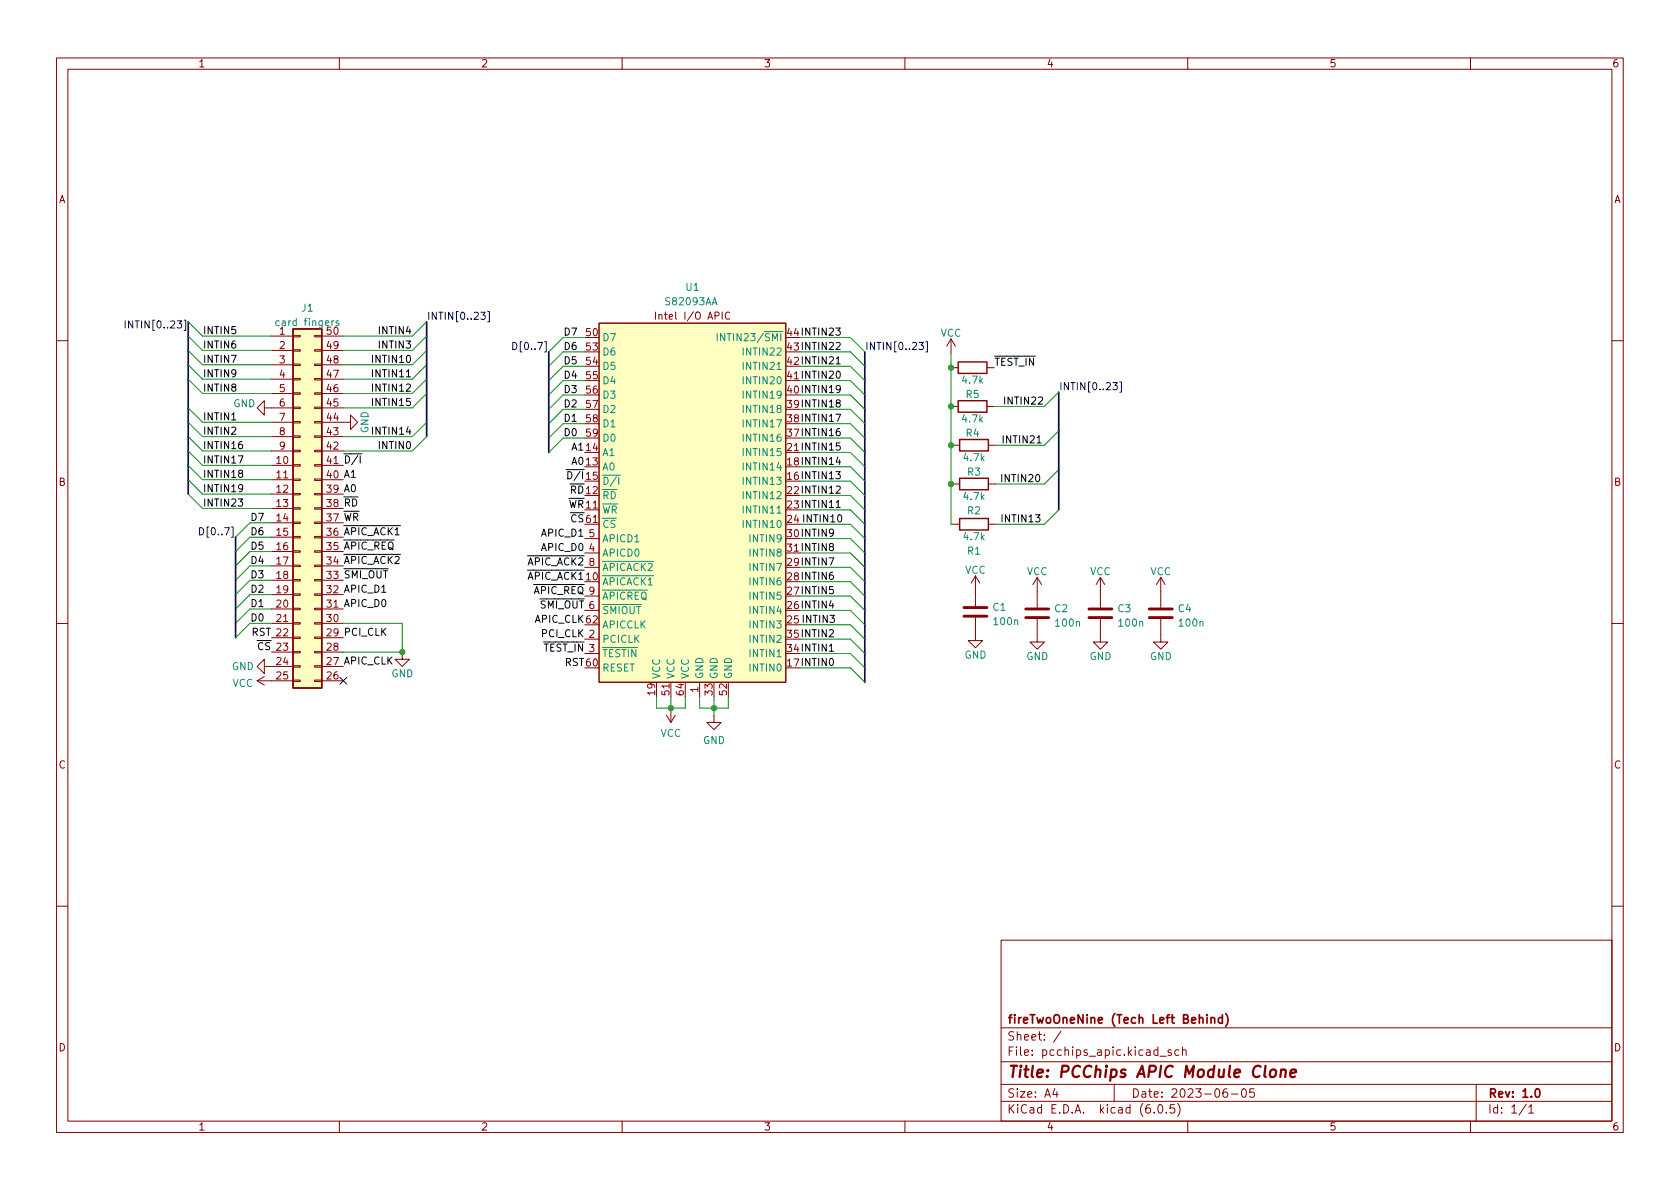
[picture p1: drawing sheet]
<svg xmlns="http://www.w3.org/2000/svg" width="297mm" height="210mm" viewBox="0 0 297 210" stroke-linecap="round" stroke-linejoin="round" font-family="sans-serif">
<g fill="none" stroke="#840000" stroke-width=".18">
<path d="M10 10.2h277v190.1h-277zM12 12.2h273v186.1h-273zM60 10.2v2M110 10.2v2M160 10.2v2M210 10.2v2M260 10.2v2M48 59.4h3.8M51.8 59.3h1.3v.3h-1.3zM55.6 59.3h1.3v.3h-1.3zM56.9 59.4h3.8M86.9 54.6h.1"/>
<path d="M105.9 57.1h33v63.5h-33zM107.2 58.4h.1M115.9 55.2v1.2M129 55.3a.6 .6 0 0 0-.8 .4 .6 .6 0 0 0 .6 .7l.2-.1M168.1 59.9l-.7 1.3M168.1 59.9v2.6M168.1 59.9l.8 1.3M10 60.2h2M46.7 72.1v-1.2l-1.2 1.2 1.2 1.3v-1.3h5.1M48 62h3.8M48 64.5h3.8M48 67.1h3.8"/>
<path d="M48 79.8h3.8M48 77.2h3.8M48 74.7h3.8M48 69.6h3.8M51.8 79.6h1.3v.3h-1.3zM51.8 77.1h1.3v.2h-1.3zM51.8 74.5h1.3v.3h-1.3zM51.8 72h1.3v.3h-1.3zM51.8 69.5h1.3v.2h-1.3zM51.8 66.9h1.3v.3h-1.3zM51.8 64.4h1.3v.2h-1.3zM51.8 61.8h1.3v.3h-1.3z"/>
<path d="M55.6 79.6h1.3v.3h-1.3zM55.6 77.1h1.3v.2h-1.3zM55.6 74.5h1.3v.3h-1.3zM55.6 72h1.3v.3h-1.3zM55.6 69.5h1.3v.2h-1.3zM55.6 66.9h1.3v.3h-1.3zM55.6 64.4h1.3v.2h-1.3zM55.6 61.8h1.3v.3h-1.3zM56.9 74.7h5.1v-1.3l1.2 1.3-1.2 1.2v-1.2M56.9 62h3.8M56.9 64.5h3.8M56.9 67.1h3.8"/>
<path d="M56.9 79.8h3.8M56.9 77.2h3.8M56.9 72.1h3.8M56.9 69.6h3.8M168.1 71.9h1.3M168.1 65h1.3M168.4 78.7h1.3M174.5 71.9h1.3M174.5 65h1.3M174.8 78.7h1.2M285 60.2h2M48 82.3h3.8"/>
<path d="M48 84.8h3.8M48 87.4h3.8M48 89.9h3.8M48 92.5h3.8M48 95h3.8M48 97.5h3.8M51.8 99.9h1.3v.3h-1.3zM51.8 97.4h1.3v.3h-1.3zM51.8 94.9h1.3v.2h-1.3zM51.8 92.3h1.3v.3h-1.3zM51.8 89.8h1.3v.2h-1.3zM51.8 87.2h1.3v.3h-1.3z"/>
<path d="M51.8 84.7h1.3v.3h-1.3zM51.8 82.2h1.3v.2h-1.3zM55.6 99.9h1.3v.3h-1.3zM55.6 97.4h1.3v.3h-1.3zM55.6 94.9h1.3v.2h-1.3zM55.6 92.3h1.3v.3h-1.3zM55.6 89.8h1.3v.2h-1.3zM55.6 87.2h1.3v.3h-1.3zM55.6 84.7h1.3v.3h-1.3zM55.6 82.2h1.3v.2h-1.3zM56.9 82.3h3.8M56.9 84.8h3.8"/>
<path d="M56.9 87.4h3.8M56.9 89.9h3.8M56.9 92.5h3.8M56.9 95h3.8M56.9 97.5h3.8M103.4 90.2h2.5M103.4 97.8h2.5M103.4 95.2h2.5M103.4 92.7h2.5M168.4 92.7h1.3M168.4 85.6h1.3M174.8 92.7h1.2"/>
<path d="M174.8 85.6h1.2M10 110.2h2M46.7 117.9v-1.3l-1.2 1.3 1.2 1.2v-1.2h5.1M46.7 119.6l-1.2 .8M48 110.2h3.8M48 100.1h3.8M48 102.6h3.8M48 105.2h3.8M48 107.7h3.8M48 112.8h3.8M48 115.3h3.8M51.8 117.7h1.3v.3h-1.3z"/>
<path d="M51.8 115.2h1.3v.2h-1.3zM51.8 112.6h1.3v.3h-1.3zM51.8 110.1h1.3v.3h-1.3zM51.8 107.6h1.3v.2h-1.3zM51.8 105h1.3v.3h-1.3zM51.8 102.5h1.3v.2h-1.3zM55.6 117.7h1.3v.3h-1.3zM55.6 115.2h1.3v.2h-1.3zM55.6 112.6h1.3v.3h-1.3zM55.6 110.1h1.3v.3h-1.3zM55.6 107.6h1.3v.2h-1.3zM55.6 105h1.3v.3h-1.3z"/>
<path d="M55.6 102.5h1.3v.2h-1.3zM56.9 110.2h3.8M56.9 100.1h3.8M56.9 102.6h3.8M56.9 105.2h3.8M56.9 107.7h3.8M56.9 112.8h3.8M56.9 115.3h3.8M56.9 117.9h3.8M71.1 115.3v1.3h1.3l-1.3 1.3-1.3-1.3h1.3M103.4 113h2.5M103.4 115.6h2.5"/>
<path d="M103.4 107.9h2.5M103.4 100.3h2.5M103.4 105.4h2.5M130 106.7h.1M172.5 109.2v4.1h1.2l-1.2 1.2-1.3-1.2h1.3M172.5 101.8v5.4M172.5 101.8l-.8 1.3M172.5 101.8l.7 1.3M183.4 109.5v4h1.3l-1.3 1.3-1.3-1.3h1.3M183.4 102.1v5.3M183.4 102.1l-.8 1.3M183.4 102.1l.7 1.3"/>
<path d="M194.6 109.5v4h1.2l-1.2 1.3-1.3-1.3h1.3M194.6 102.1l-.8 1.3M194.6 102.1v5.3M194.6 102.1l.7 1.3M205.2 109.5v4h1.3l-1.3 1.3-1.2-1.3h1.2M205.2 102.1l-.7 1.3M205.2 102.1v5.3M205.2 102.1l.8 1.3M285 110.2h2M45.5 120.4h6.3M45.5 120.4l1.2 .8M51.8 120.3h1.3v.2h-1.3z"/>
<path d="M55.6 120.3h1.3v.2h-1.3zM56.9 120.4h3.8M117.9 126.5l.7 1.3M118.6 120.6v2.6M118.6 125.2v2.6M119.4 126.5l-.8 1.3M123.7 120.6v2.6M126.2 126.5v1.3h1.3l-1.3 1.2-1.2-1.2h1.2M10 160.2h2M177 166.3h108v32h-108zM285 160.2h2M60 198.3v2"/>
<path d="M110 198.3v2M160 198.3v2M177 194.8h108M177 191.8h108M177 187.8h108M177 181.8h108M186.5 192.5l-.4 1h1M186.9 193v1M187.6 182.4l-1.3 1.9M197 191.8v3M204.1 196.7v.1M204.9 195.4l.2-.1a.81 .81 0 0 1 .6 .7 .81 .81 0 0 1-.3 .8h-.2a.81 .81 0 0 1-.6-.6 .81 .81 0 0 1 .3-.8z"/>
<path d="M205.1 186.8h1.1M206.2 196.7v.1M207.1 185.7l-.4-.1-.2 .2 .1 .3 .5 .1v.4h-.6M207.6 195.3h-.7v.7l.2-.1 .5 .1 .1 .2-.1 .5-.2 .1-.5-.1M208.2 195.1a1.72 1.72 0 0 1 0 2.3M208.4 185.7l-.4-.1-.3 .3v.4l.2 .3h.5M209.1 185.8l.2-.2 .3 .1 .1 .9M209.1 185.1v1.5M210 198.3v2M216.9 192.5a.59 .59 0 0 0-.7 .7v.5l.2 .3h.4l.2-.1 .1-.5-.2-.2-.4-.1-.3 .3M217.7 193.5h1.2M219.7 192.6l.2-.1a.81 .81 0 0 1 .5 .7 .81 .81 0 0 1-.3 .8h-.1a.81 .81 0 0 1-.6-.6 .81 .81 0 0 1 .3-.8z"/>
<path d="M221.7 192.5h-.7l-.1 .7 .2-.1 .5 .1 .2 .2-.1 .5-.2 .1-.6-.1M260 198.3v2M261 191.8v6.5M269.9 195.3l-1.3 1.9M270.3 195.8l.4-.5v1.5M270.3 196.8h.9"/>
</g>
<path d="M214.1 179.9v1M216.1 179.4v1.5M216.7 179.2a1.72 1.72 0 0 1 0 2.3M214.1 180.1l.2-.2 .4 .1 .1 .9M216.1 180l-.4-.1-.3 .3v.4l.2 .3h.5M271.6 192.6l.2-.1a.82 .82 0 0 1 .6 .7 .82 .82 0 0 1-.3 .8h-.2a.81 .81 0 0 1-.6-.6 .81 .81 0 0 1 .3-.8z" fill="none" stroke="#840000" stroke-width=".3"/>
<path d="M224.7 189.3a.52 .52 0 0 1 .5-.2 .52 .52 0 0 1 .4 .4v.6a.55 .55 0 0 1-.6 .4 .55 .55 0 0 1-.5-.4zM226.5 189.3a.49 .49 0 0 1 .9 .1l-.2 1.1M226.5 189.1l-.1 1.4M228.2 189.8l.9-.2v-.4l-.6-.1-.3 .3v1l.2 .1 .6-.1" fill="none" stroke="#840000" stroke-width=".4"/>
<g fill="#ffffc2" stroke="#ffffc2" stroke-width=".18">
<path d="M105.9 57.1h33v63.5h-33z"/>
<path d="M51.8 58.2h5.1v63.5h-5.1z"/>
</g>
<path d="M51.8 58.2h5.1v63.5h-5.1zM169.4 70.9h5.1v2h-5.1zM169.4 64h5.1v2h-5.1zM169.7 77.7h5.1v2.1h-5.1zM169.7 84.6h5.1v2h-5.1zM169.7 91.7h5.1v2h-5.1z" fill="none" stroke="#840000" stroke-width=".25"/>
<path d="M59.9 56.8l-.3-.1-.2 .2 .1 .2 .4 .1v.3h-.5" fill="none" stroke="#008484" stroke-width=".18"/>
<path d="M170.4 109h4.1M170.4 107.4h4.1M181.4 109.2h4M181.4 107.7h4M192.5 109.2h4.1M192.5 107.7h4.1M203.2 109.2h4.1M203.2 107.7h4.1" fill="none" stroke="#840000" stroke-width=".51"/>
<path d="M41 74.3h.7M147.8 73.2h.8l-.5 1.3M147.8 64.4h.8M42.1 80.6h.9l-.6 1.3M147.8 89.8h.8M148.1 80.8l-.3 .9h.8M146.6 115.2h.8" fill="none" stroke="#000" stroke-width=".18"/>
<path d="M22.1 56.7v1.3M23.5 56.7v1.3l-.8-1.3v1.3M85 55.2h.8l-.4 .5 .3 .1v.6l-.1 .1-.6-.1M86.2 55.1h.3v1.8h-.3M90.7 60.5a.64 .64 0 0 1 .7 .7 .64 .64 0 0 1-.7 .6zM162.5 60.5h.8l-.5 .5 .4 .1v.6l-.2 .1-.5-.1M163.7 60.4h.3v1.8h-.3M196.8 67.7h.8l-.5 .4 .4 .2v.5l-.2 .1-.5-.1M198 67.5h.3v1.8h-.3M35.3 93.3a.64 .64 0 0 1 .7 .6 .64 .64 0 0 1-.7 .7zM60.1 119.8l1.2 1.2M61.3 119.8l-1.2 1.2" fill="none" stroke="#000084" stroke-width=".18"/>
<path d="M33.3 56.9v30.5M75.4 56.9v20.3M97 62.2v17.8M152.9 62.2v58.4M187.2 69.3v20.9M41.7 95v17.8" fill="none" stroke="#000084" stroke-width=".3"/>
<g fill="none" stroke="#008400" stroke-width=".18">
<path d="M33.3 56.9l2.5 2.5h12.2M33.3 59.4l2.5 2.6h12.2M75.4 56.9l-2.5 2.5h-12.2M75.4 59.4l-2.5 2.6h-12.2M103.4 59.7h-3.8l-2.6 2.5M141.5 59.7h8.9l2.5 2.5M33.3 72.1l2.5 2.6h12.2M33.3 77.2l2.5 2.6h12.2M33.3 79.8l2.5 2.5h12.2M33.3 62l2.5 2.5h12.2M33.3 74.7l2.5 2.5h12.2M33.3 67.1l2.5 2.5h12.2"/>
<path d="M33.3 64.5l2.5 2.6h12.2M75.4 77.2l-2.5 2.6h-12.2M75.4 62l-2.5 2.5h-12.2M75.4 74.7l-2.5 2.5h-12.2M75.4 67.1l-2.5 2.5h-12.2M75.4 64.5l-2.5 2.6h-12.2M75.4 69.6l-2.5 2.5h-12.2M103.4 64.8h-3.8l-2.6 2.5M103.4 62.2h-3.8l-2.6 2.6M103.4 67.3h-3.8l-2.6 2.5M103.4 69.8h-3.8l-2.6 2.6M103.4 74.9h-3.8l-2.6 2.6"/>
<path d="M103.4 72.4h-3.8l-2.6 2.5M103.4 77.5h-3.8l-2.6 2.5M141.5 64.8h8.9l2.5 2.5M141.5 62.2h8.9l2.5 2.6M141.5 67.3h8.9l2.5 2.5M141.5 69.8h8.9l2.5 2.6M141.5 74.9h8.9l2.5 2.6M141.5 72.4h8.9l2.5 2.5M141.5 77.5h8.9l2.5 2.5M168.1 62.5v30.2h.3M168.1 78.7h.3M187.2 69.3l-2.5 2.6h-8.9"/>
<path d="M187.2 76.2l-2.5 2.5h-8.7M33.3 82.3l2.5 2.5h12.2M33.3 87.4l2.5 2.5h12.2M33.3 84.8l2.5 2.6h12.2M48 97.5h-3.8l-2.5 2.6M48 95h-3.8l-2.5 2.5M48 92.5h-3.8l-2.5 2.5M141.5 95.2h8.9l2.5 2.6M141.5 97.8h8.9l2.5 2.5M141.5 82.5h8.9l2.5 2.6M141.5 85.1h8.9l2.5 2.5M141.5 90.2h8.9l2.5 2.5"/>
<path d="M141.5 87.6h8.9l2.5 2.6M141.5 80h8.9l2.5 2.5M141.5 92.7h8.9l2.5 2.5M168.1 85.6h.3M187.2 90.2l-2.5 2.5h-8.7M187.2 83.1l-2.5 2.5h-8.7M48 100.1h-3.8l-2.5 2.5M48 105.2h-3.8l-2.5 2.5M48 107.7h-3.8l-2.5 2.5M48 110.2h-3.8l-2.5 2.6M48 102.6h-3.8l-2.5 2.6M60.7 110.2h10.4v5.1h-10.4"/>
<path d="M141.5 102.9h8.9l2.5 2.5M141.5 110.5h8.9l2.5 2.5M141.5 105.4h8.9l2.5 2.5M141.5 107.9h8.9l2.5 2.6M141.5 113h8.9l2.5 2.6M141.5 115.6h8.9l2.5 2.5M141.5 118.1h8.9l2.5 2.5M141.5 100.3h8.9l2.5 2.6M116.1 123.2v2h5.1v-2M118.6 123.2v2M123.7 123.2v2h5.1v-2M126.2 123.2v3.3"/>
</g>
<g fill="#008400" stroke="#008400" stroke-width=".18">
<circle cx="71.1" cy="115.3" r=".46"/>
<circle cx="118.6" cy="125.2" r=".46"/>
<circle cx="126.2" cy="125.2" r=".46"/>
<circle cx="168.1" cy="85.6" r=".46"/>
<circle cx="168.1" cy="78.7" r=".46"/>
<circle cx="168.1" cy="65" r=".46"/>
<circle cx="168.1" cy="71.9" r=".46"/>
</g>
<text font-size="2.8" fill="#840000" x="178" y="190.6">Title: PCChips APIC Module Clone</text>
<g font-size="2.1" fill="#840000">
<text x="178" y="184">Sheet: /</text>
<text x="178" y="181">fireTwoOneNine (Tech Left Behind)</text>
<text x="178" y="186.7">File: pcchips_apic.kicad_sch</text>
<text x="178" y="196.9">KiCad E.D.A. kicad (6.0.5)</text>
<text x="178" y="194.1">Size: A4</text>
<text x="200" y="194.1">Date: 2023-06-05</text>
<text x="263" y="194.1">Rev: 1.0</text>
<text x="263" y="196.9">Id: 1/1</text>
</g>
<g font-size="1.8" fill="#840000">
<text x="35" y="11.9">1</text>
<text x="85" y="11.9">2</text>
<text x="135" y="11.9">3</text>
<text x="185" y="11.9">4</text>
<text x="235" y="11.9">5</text>
<text x="285" y="11.9">6</text>
<text x="10.3" y="35.9">A</text>
<text x="285.3" y="35.9">A</text>
<text x="49.4" y="59.2">1</text>
<text x="57.8" y="59.2">50</text>
<text x="103.7" y="59.4">50</text>
<text x="116.8" y="56.5">Intel I/O APIC</text>
<text x="49.4" y="61.7">2</text>
<text x="49.4" y="64.3">3</text>
<text x="57.8" y="64.3">48</text>
<text x="57.8" y="61.7">49</text>
<text x="103.7" y="62">53</text>
<text x="103.7" y="64.5">54</text>
<text x="49.4" y="66.8">4</text>
<text x="49.4" y="69.3">5</text>
<text x="49.4" y="71.9">6</text>
<text x="57.8" y="71.9">45</text>
<text x="57.8" y="69.3">46</text>
<text x="57.8" y="66.8">47</text>
<text x="103.7" y="67.1">55</text>
<text x="103.7" y="69.6">56</text>
<text x="49.4" y="74.4">7</text>
<text x="49.4" y="77">8</text>
<text x="57.8" y="77">43</text>
<text x="57.8" y="74.4">44</text>
<text x="103.7" y="72.1">57</text>
<text x="103.7" y="74.7">58</text>
<text x="103.7" y="77.2">59</text>
<text x="48.9" y="82">10</text>
<text x="49.4" y="79.5">9</text>
<text x="57.8" y="79.5">42</text>
<text x="103.7" y="82.3">13</text>
<text x="103.7" y="79.8">14</text>
<text x="10.3" y="85.9">B</text>
<text x="48.9" y="84.6">11</text>
<text x="48.9" y="87.1">12</text>
<text x="48.9" y="89.7">13</text>
<text x="285.3" y="85.9">B</text>
<text x="48.9" y="92.2">14</text>
<text x="48.9" y="94.7">15</text>
<text x="104.2" y="95">5</text>
<text x="48.9" y="97.3">16</text>
<text x="48.9" y="99.8">17</text>
<text x="104.2" y="97.5">4</text>
<text x="48.9" y="102.4">18</text>
<text x="48.9" y="104.9">19</text>
<text x="48.9" y="107.4">20</text>
<text x="48.9" y="110">21</text>
<text x="57.8" y="110">30</text>
<text x="48.9" y="117.6">24</text>
<text x="57.8" y="115.1">28</text>
<text x="48.9" y="120.1">25</text>
<text x="57.8" y="120.1">26</text>
<text x="115.8" y="122.9" transform="rotate(-90 115.8 122.9)">19</text>
<text x="118.4" y="122.9" transform="rotate(-90 118.4 122.9)">51</text>
<text x="120.9" y="122.9" transform="rotate(-90 120.9 122.9)">64</text>
<text x="123.4" y="122.4" transform="rotate(-90 123.4 122.4)">1</text>
<text x="126" y="122.9" transform="rotate(-90 126 122.9)">33</text>
<text x="128.5" y="122.9" transform="rotate(-90 128.5 122.9)">52</text>
<text x="10.3" y="135.9">C</text>
<text x="285.3" y="135.9">C</text>
<text x="10.3" y="185.9">D</text>
<text x="285.3" y="185.9">D</text>
<text x="35" y="199.9">1</text>
<text x="85" y="199.9">2</text>
<text x="135" y="199.9">3</text>
<text x="185" y="199.9">4</text>
<text x="235" y="199.9">5</text>
<text x="285" y="199.9">6</text>
</g>
<g font-size="1.8" fill="#008484">
<text x="117.8" y="54">S82093AA</text>
<text x="121.3" y="51.4">U1</text>
<text x="49.3" y="57.6">card fingers</text>
<text x="53.4" y="55.1">J1</text>
<text x="166.3" y="59.5">VCC</text>
<text x="106.4" y="60.3">D7</text>
<text x="106.4" y="62.9">D6</text>
<text x="106.4" y="65.4">D5</text>
<text x="126.8" y="60.3">INTIN23/~{SMI}</text>
<text x="131.8" y="65.4">INTIN21</text>
<text x="131.8" y="62.9">INTIN22</text>
<text x="106.4" y="67.9">D4</text>
<text x="106.4" y="70.5">D3</text>
<text x="131.8" y="70.5">INTIN19</text>
<text x="131.8" y="67.9">INTIN20</text>
<text x="170.2" y="67.8">4.7k</text>
<text x="170.8" y="70.4">R5</text>
<text x="41.2" y="72">GND</text>
<text x="65.2" y="76.6" transform="rotate(-90 65.2 76.6)">GND</text>
<text x="106.4" y="73">D2</text>
<text x="106.4" y="75.6">D1</text>
<text x="131.8" y="75.6">INTIN17</text>
<text x="131.8" y="73">INTIN18</text>
<text x="170.2" y="74.7">4.7k</text>
<text x="170.8" y="77.2">R4</text>
<text x="106.4" y="83.2">A0</text>
<text x="106.4" y="80.6">A1</text>
<text x="106.4" y="78.1">D0</text>
<text x="131.8" y="83.2">INTIN14</text>
<text x="131.8" y="80.6">INTIN15</text>
<text x="131.8" y="78.1">INTIN16</text>
<text x="170.5" y="81.5">4.7k</text>
<text x="106.4" y="88.3">~{RD}</text>
<text x="106.4" y="85.7">~{D/I}</text>
<text x="131.8" y="85.7">INTIN13</text>
<text x="131.8" y="88.3">INTIN12</text>
<text x="170.5" y="88.4">4.7k</text>
<text x="171.1" y="84.1">R3</text>
<text x="106.4" y="90.8">~{WR}</text>
<text x="106.4" y="95.9">APICD1</text>
<text x="106.4" y="93.3">~{CS}</text>
<text x="131.8" y="90.8">INTIN11</text>
<text x="131.8" y="93.3">INTIN10</text>
<text x="132.8" y="95.9">INTIN9</text>
<text x="170.5" y="95.5">4.7k</text>
<text x="171.1" y="90.9">R2</text>
<text x="106.4" y="98.4">APICD0</text>
<text x="106.4" y="101">~{APICACK2}</text>
<text x="132.8" y="101">INTIN7</text>
<text x="132.8" y="98.4">INTIN8</text>
<text x="170.6" y="101.4">VCC</text>
<text x="171.1" y="98.1">R1</text>
<text x="181.5" y="101.7">VCC</text>
<text x="192.7" y="101.7">VCC</text>
<text x="203.4" y="101.7">VCC</text>
<text x="106.4" y="103.5">~{APICACK1}</text>
<text x="106.4" y="106">~{APICREQ}</text>
<text x="132.8" y="106">INTIN5</text>
<text x="132.8" y="103.5">INTIN6</text>
<text x="175.6" y="108">C1</text>
<text x="106.4" y="113.7">PCICLK</text>
<text x="106.4" y="108.6">~{SMIOUT}</text>
<text x="106.4" y="111.1">APICCLK</text>
<text x="132.8" y="111.1">INTIN3</text>
<text x="132.8" y="108.6">INTIN4</text>
<text x="132.8" y="113.7">INTIN2</text>
<text x="175.8" y="110.5">100n</text>
<text x="186.5" y="108.3">C2</text>
<text x="186.8" y="110.8">100n</text>
<text x="197.7" y="108.3">C3</text>
<text x="197.9" y="110.8">100n</text>
<text x="208.3" y="108.3">C4</text>
<text x="208.6" y="110.8">100n</text>
<text x="41" y="118.5">GND</text>
<text x="69.2" y="119.8">GND</text>
<text x="106.4" y="116.2">~{TESTIN}</text>
<text x="106.4" y="118.7">RESET</text>
<text x="132.8" y="118.7">INTIN0</text>
<text x="132.8" y="116.2">INTIN1</text>
<text x="170.5" y="116.5">GND</text>
<text x="181.4" y="116.7">GND</text>
<text x="192.6" y="116.7">GND</text>
<text x="203.3" y="116.7">GND</text>
<text x="41.1" y="121.5">VCC</text>
<text x="116.7" y="120.1" transform="rotate(-90 116.7 120.1)">VCC</text>
<text x="119.3" y="120.1" transform="rotate(-90 119.3 120.1)">VCC</text>
<text x="121.8" y="120.1" transform="rotate(-90 121.8 120.1)">VCC</text>
<text x="124.3" y="120.1" transform="rotate(-90 124.3 120.1)">GND</text>
<text x="126.9" y="120.1" transform="rotate(-90 126.9 120.1)">GND</text>
<text x="129.4" y="120.1" transform="rotate(-90 129.4 120.1)">GND</text>
<text x="116.8" y="130.3">VCC</text>
<text x="124.3" y="131.6">GND</text>
</g>
<g font-size="1.8" fill="#000084">
<text x="23.5" y="58.1">INTIN[0..23]</text>
<text x="75.4" y="56.5">INTIN[0..23]</text>
<text x="91.6" y="61.9">D[0..7]</text>
<text x="152.9" y="61.9">INTIN[0..23]</text>
<text x="187.2" y="69">INTIN[0..23]</text>
<text x="36.3" y="94.6">D[0..7]</text>
</g>
<g font-size="1.8">
<text x="35.8" y="59.1">INTIN5</text>
<text x="67.3" y="59.1">INTIN4</text>
<text x="99.6" y="59.3">D7</text>
<text x="139.2" y="59.4">44INTIN23</text>
<text x="35.8" y="61.6">INTIN6</text>
<text x="35.8" y="64.2">INTIN7</text>
<text x="66.3" y="64.2">INTIN10</text>
<text x="67.3" y="61.6">INTIN3</text>
<text x="99.6" y="61.9">D6</text>
<text x="99.6" y="64.4">D5</text>
<text x="139.2" y="64.5">42INTIN21</text>
<text x="139.2" y="62">43INTIN22</text>
<text x="175.8" y="64.7">~{TEST_IN}</text>
<text x="35.8" y="66.7">INTIN9</text>
<text x="35.8" y="69.2">INTIN8</text>
<text x="66.3" y="66.7">INTIN11</text>
<text x="66.3" y="69.2">INTIN12</text>
<text x="66.3" y="71.8">INTIN15</text>
<text x="99.6" y="67">D4</text>
<text x="99.6" y="69.5">D3</text>
<text x="139.2" y="69.6">40INTIN19</text>
<text x="139.2" y="67.1">41INTIN20</text>
<text x="178.1" y="71.5">INTIN22</text>
<text x="35.8" y="76.9">INTIN2</text>
<text x="35.8" y="74.3">INTIN1</text>
<text x="66.3" y="76.9">INTIN14</text>
<text x="99.6" y="72">D2</text>
<text x="99.6" y="74.6">D1</text>
<text x="99.6" y="77.1">D0</text>
<text x="139.2" y="77.2">37INTIN16</text>
<text x="139.2" y="74.7">38INTIN17</text>
<text x="139.2" y="72.1">39INTIN18</text>
<text x="35.8" y="81.9">INTIN17</text>
<text x="35.8" y="79.4">INTIN16</text>
<text x="57.8" y="82">41 ~{D/I}</text>
<text x="67.3" y="79.4">INTIN0</text>
<text x="101.1" y="82.2">A0</text>
<text x="101.1" y="79.7">A1</text>
<text x="139.2" y="82.3">18INTIN14</text>
<text x="139.2" y="79.8">21INTIN15</text>
<text x="177.8" y="78.4">INTIN21</text>
<text x="35.8" y="87">INTIN19</text>
<text x="35.8" y="84.5">INTIN18</text>
<text x="35.8" y="89.6">INTIN23</text>
<text x="57.8" y="89.7">38 ~{RD}</text>
<text x="57.8" y="87.1">39 A0</text>
<text x="57.8" y="84.6">40 A1</text>
<text x="99.1" y="89.8">~{WR}11</text>
<text x="99.4" y="87.3">~{RD}12</text>
<text x="99.7" y="84.7">~{D/I}15</text>
<text x="139.2" y="84.8">16INTIN13</text>
<text x="139.2" y="87.4">22INTIN12</text>
<text x="139.2" y="89.9">23INTIN11</text>
<text x="177.6" y="85.2">INTIN20</text>
<text x="44.2" y="92.1">D7</text>
<text x="44.2" y="94.6">D6</text>
<text x="57.8" y="94.7">36 ~{APIC_ACK1}</text>
<text x="57.8" y="92.2">37 ~{WR}</text>
<text x="95.9" y="94.9">APIC_D1</text>
<text x="99.5" y="92.4">~{CS}61</text>
<text x="139.2" y="92.5">24 INTIN10</text>
<text x="139.2" y="95">30INTIN9</text>
<text x="176.8" y="92.4">INTIN13</text>
<text x="44.2" y="99.7">D4</text>
<text x="44.2" y="97.2">D5</text>
<text x="57.8" y="99.8">34 ~{APIC_ACK2}</text>
<text x="57.8" y="97.3">35 ~{APIC_REQ}</text>
<text x="92" y="100">~{APIC_ACK2}8</text>
<text x="95.9" y="97.4">APIC_D0</text>
<text x="139.2" y="100.1">29INTIN7</text>
<text x="139.2" y="97.5">31INTIN8</text>
<text x="44.2" y="102.3">D3</text>
<text x="44.2" y="104.8">D2</text>
<text x="44.2" y="107.3">D1</text>
<text x="57.8" y="107.4">31 APIC_D0</text>
<text x="57.8" y="104.9">32 APIC_D1</text>
<text x="57.8" y="102.4">33 ~{SMI_OUT}</text>
<text x="92" y="102.5">~{APIC_ACK1}10</text>
<text x="93" y="105.1">~{APIC_REQ}9</text>
<text x="94.1" y="107.6">~{SMI_OUT}6</text>
<text x="139.2" y="107.7">26INTIN4</text>
<text x="139.2" y="105.2">27INTIN5</text>
<text x="139.2" y="102.6">28INTIN6</text>
<text x="44.2" y="109.9">D0</text>
<text x="44.5" y="112.4">RST 22</text>
<text x="57.8" y="112.5">29 PCI_CLK</text>
<text x="94.5" y="110.1">APIC_CLK 62</text>
<text x="95.8" y="112.7">PCI_CLK 2</text>
<text x="139.2" y="110.2">25 INTIN3</text>
<text x="139.2" y="112.8">35INTIN2</text>
<text x="44.2" y="115">~{CS}23</text>
<text x="57.8" y="117.6">27 APIC_CLK</text>
<text x="94.7" y="115.2">~{TEST_IN}3</text>
<text x="99.8" y="117.8">RST60</text>
<text x="139.2" y="117.9">17INTIN0</text>
<text x="139.2" y="115.3">34INTIN1</text>
</g>
</svg>
